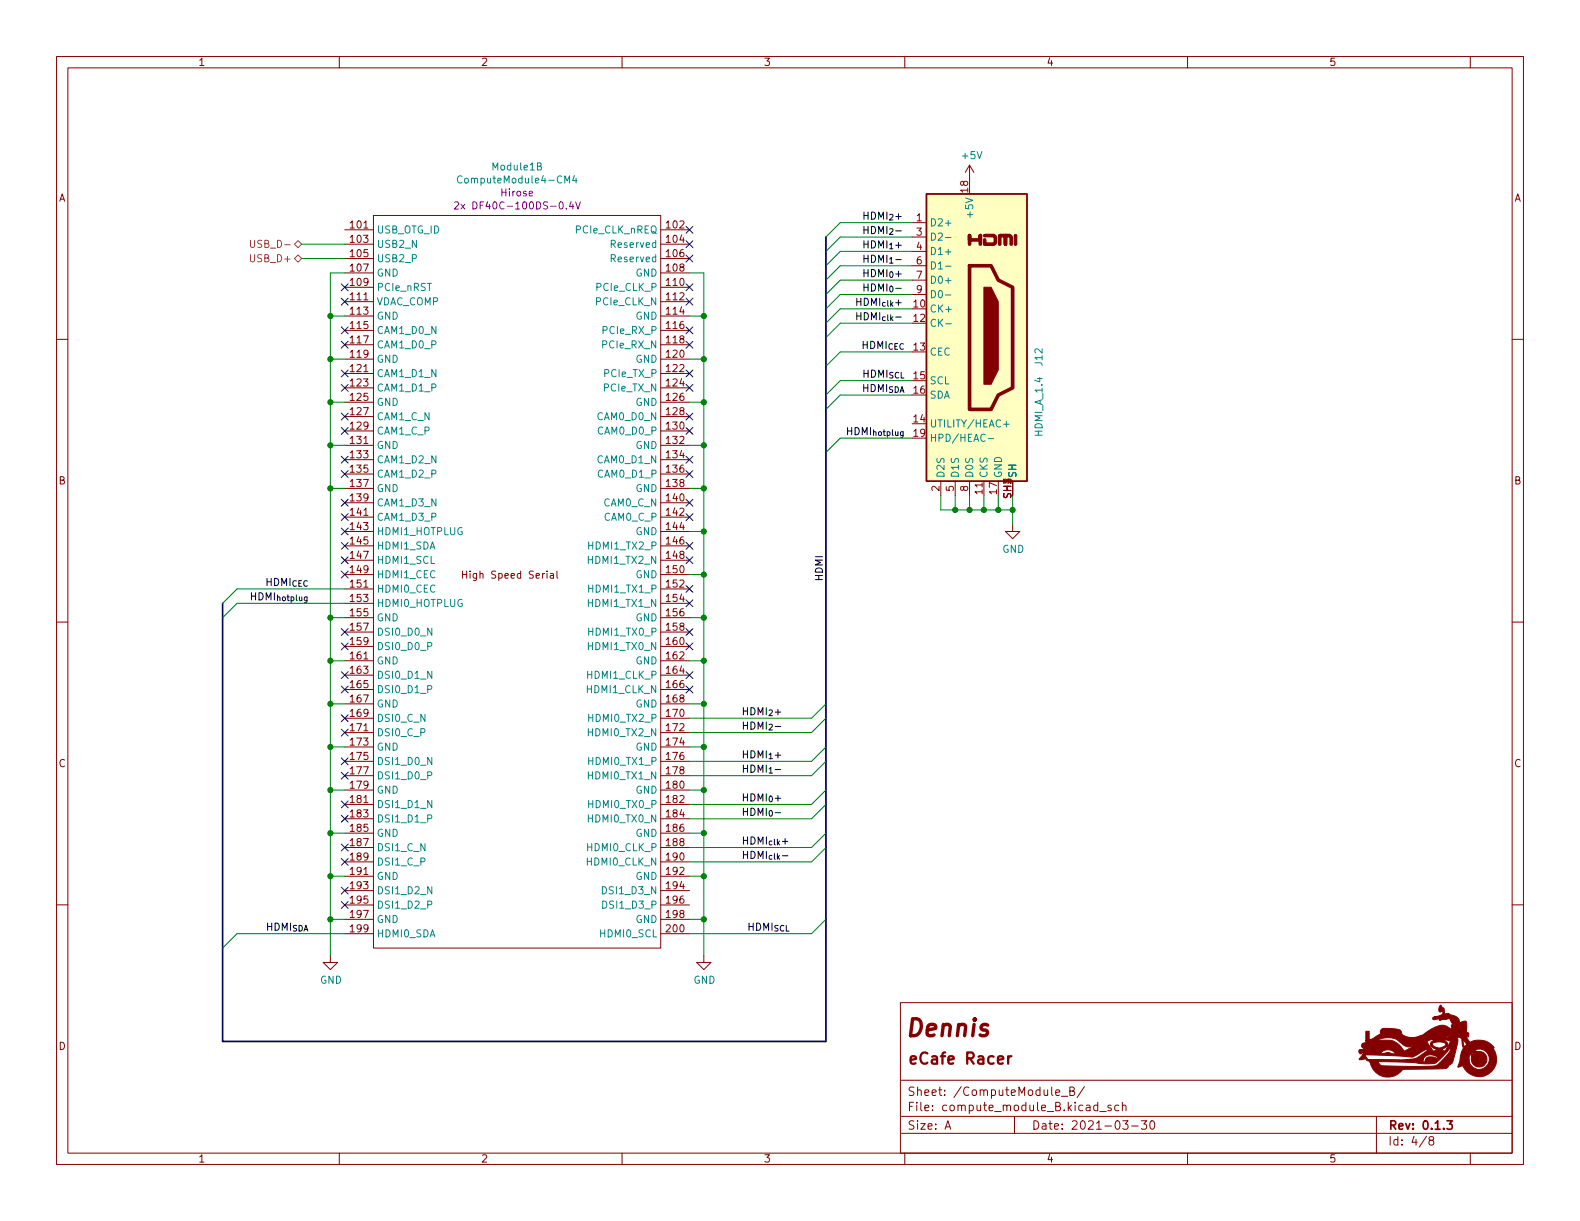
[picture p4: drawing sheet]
<svg xmlns="http://www.w3.org/2000/svg" width="279mm" height="216mm" viewBox="0 0 279 216" stroke-linecap="round" stroke-linejoin="round" font-family="sans-serif">
<g fill="none" stroke="#840000" stroke-width=".18">
<path d="M10 10h259.4v195.9h-259.4zM12 12h255.4v191.9h-255.4zM60 10v2M110 10v2M160 10v2M210 10v2M260 10v2M66 38.1h50.8v129.5h-50.8zM161.3 39.4h2.5M171.4 29.2l-.7 1.3M171.4 29.2v2.6M171.4 29.2l.8 1.3"/>
<path d="M10 60h2M61 40.6h5M61 43.2h5M61 45.7h5M61 48.3h5M61 50.8h5M61 53.3h5M61 55.9h5M61 58.4h5M116.8 40.6h5.1M116.8 43.2h5.1M116.8 45.7h5.1"/>
<path d="M116.8 48.3h5.1M116.8 50.8h5.1M116.8 53.3h5.1M116.8 55.9h5.1M116.8 58.4h5.1M161.3 41.9h2.5M161.3 44.5h2.5M161.3 47h2.5M161.3 49.5h2.5M161.3 52.1h2.5M267.4 60h2M61 61h5"/>
<path d="M61 63.5h5M61 66h5M61 68.6h5M61 71.1h5M61 73.7h5M61 76.2h5M61 78.7h5M116.8 61h5.1M116.8 63.5h5.1M116.8 66h5.1M116.8 68.6h5.1M116.8 71.1h5.1"/>
<path d="M116.8 73.7h5.1M116.8 76.2h5.1M116.8 78.7h5.1M61 81.3h5M61 83.8h5M61 86.4h5M61 88.9h5M61 91.4h5M61 94h5M61 96.5h5M61 99.1h5M116.8 81.3h5.1"/>
<path d="M116.8 83.8h5.1M116.8 86.4h5.1M116.8 88.9h5.1M116.8 91.4h5.1M116.8 94h5.1M116.8 96.5h5.1M116.8 99.1h5.1M166.4 85.1v2.5M168.9 85.1v2.5M171.4 85.1v2.5M174 85.1v2.5M179.1 92.7v1.3h1.2l-1.2 1.3-1.3-1.3h1.3"/>
<path d="M10 110h2M61 101.6h5M61 104.1h5M61 106.7h5M61 109.2h5M61 111.8h5M61 114.3h5M61 116.8h5M61 119.4h5M81.8 101v1.2M81.8 101.6h.7M97.3 101.5h.5l.1 .7"/>
<path d="M97.9 101.7l-.4 .1-.2 .1 .2 .3h.4M98.5 101v1.1l.2 .1M116.8 101.6h5.1M116.8 104.1h5.1M116.8 106.7h5.1M116.8 109.2h5.1M116.8 111.8h5.1M116.8 114.3h5.1M116.8 116.8h5.1M116.8 119.4h5.1M267.4 110h2M61 121.9h5"/>
<path d="M61 124.5h5M61 127h5M61 129.5h5M61 132.1h5M61 134.6h5M61 137.2h5M61 139.7h5M116.8 121.9h5.1M116.8 124.5h5.1M116.8 127h5.1M116.8 129.5h5.1M116.8 132.1h5.1"/>
<path d="M116.8 134.6h5.1M116.8 137.2h5.1M116.8 139.7h5.1M10 160h2M61 142.2h5M61 144.8h5M61 147.3h5M61 149.9h5M61 152.4h5M61 154.9h5M61 157.5h5M116.8 142.2h5.1"/>
<path d="M116.8 144.8h5.1M116.8 147.3h5.1M116.8 149.9h5.1M116.8 152.4h5.1M116.8 154.9h5.1M116.8 157.5h5.1M267.4 160h2M58.4 168.9v1.3h1.3l-1.3 1.3-1.3-1.3h1.3M61 160h5M61 162.6h5M61 165.1h5M116.8 160h5.1"/>
<path d="M116.8 162.6h5.1M116.8 165.1h5.1M124.5 168.9v1.3h1.2l-1.2 1.3-1.3-1.3h1.3M159.2 177.3h108.2v26.6h-108.2zM159.4 197.4h108M159.4 191h108M167.1 199.7l.5-1.5 .5 1.5M167.3 199.2h.7M179.4 197.4v3M186.7 193.2l.7-.1-.1-.3-.4-.1-.2 .2 .1 .7h.5M187.7 193.9h1.1M189.2 192.9h.5l.2-.1 .1-.3-.2-.2-.6-.1v1.5h.6l.2-.3a.39 .39 0 0 0-.3-.5"/>
<path d="M191.8 192.1l-1.3 2M194.1 195.5l-.4-.1-.3 .3v.4l.1 .2h.6M194.1 194.9v1.5M194.5 196.6h1.1M196.5 195.5l-.4-.1-.2 .2 .1 .2 .5 .2v.3h-.6M197.8 195.5l-.4-.1-.3 .3v.4l.2 .2h.5M198.5 195.6l.2-.2 .3 .1 .1 .9M198.5 194.9v1.5M198.5 198.2h1l-.5 .5 .4 .2v.6l-.2 .2h-.4l-.3-.2M200.1 199.1h1.2M201.8 198.2h1l-.5 .5 .4 .2v.6l-.2 .2h-.5l-.2-.2M203.5 198.2h.2a.81 .81 0 0 1 .6 .6 .81 .81 0 0 1-.3 .8l-.2 .1a.81 .81 0 0 1-.6-.6 .81 .81 0 0 1 .3-.9z"/>
<path d="M243.4 197.4v6.5M60 203.9v2M110 203.9v2M159.4 200.4h108M160 203.9v2M210 203.9v2M252.3 200.9l-1.3 1.9M253 201.6l-.3-.3 .1-.2 .2-.1h.4l.1 .3v.2l-.7 .2-.1 .2v.3l.3 .3 .4-.1 .1-.2v-.4l-.2-.2M260 203.9v2"/>
</g>
<path d="M255.9 198.2h.9l-.5 .5 .4 .2v.6l-.2 .2h-.4l-.2-.2" fill="none" stroke="#840000" stroke-width=".3"/>
<path d="M178.3 186.8v1.3M178.9 186.8l-.4 .1-.2 .2" fill="none" stroke="#840000" stroke-width=".4"/>
<g fill="#840000" stroke="#840000" stroke-width=".18">
<path d="M241.5 182.4h.6v1.4h.3l1.7-1 .1-.1-.1-.5 .3-.3h2.3a.91 .91 0 0 1 1.1 .7l.2 .3 .3 .2a6.3 6.3 0 0 0 3.5 .4h3.6a1.04 1.04 0 0 0 1.3-1.1 1.5 1.5 0 0 1-1.8 1l-5.1 .1 1.7-.5a7.2 7.2 0 0 1 3.7-1.7l1.5 .6v-.7h.3l-.3-.4-.2-.4h.7l.3 .4h.3v.1l.1-.1h-.4l-.3-.4h-.7l-.3-.3-1.5 .3-.2-.2-1 .1-.2-.3 .3-.2h3.4l.7 .8 .1-.1-.8-.7h-3.4l3.2-.1-2.9 .1a1.34 1.34 0 0 0 1.3-.7l-.2-.3-.4 .2a.8 .8 0 0 1 .2-1.3l.4 .5a.52 .52 0 0 1 .2 .7l.1 .4 .6-.1 .6 .3a1.42 1.42 0 0 1 1.4 1.4l.6-.3h.6l.1 .8-.1 1 .4 .2v.4v.3l-.5-.1 .7 1.1a3.4 3.4 0 0 1 4.3 1l-.2 .1a3.1 3.1 0 0 1-1 4.6 3.1 3.1 0 0 1-4.4-1.6l-.8 .3 .4-1.4h1.6a1.79 1.79 0 0 0 2 1.8 1.79 1.79 0 0 0 1.5-2.2 1.79 1.79 0 0 0-2.3-1.3v.2l.3 .1a1.4 1.4 0 0 1 1.7 1.2 1.4 1.4 0 0 1-1.3 1.6 1.4 1.4 0 0 1-1.5-1.4h1.2l.1 .1 .2-.1-.2-.2-.1 .2h-1.2v-.7l-.2-.1-.2 .8h-1.6l.2-1.2h1.8l.2 .3 .1-.1-.2-.3-1.9 .1a1.05 1.05 0 0 0 .2-1.3l-.1-.8h.2l.3 1.1 .4-.4-.7-.9v.2h-.2a.58 .58 0 0 0-.8-.5 2.31 2.31 0 0 1-.1 1.8l-.8 2.6-.5 .4a1.19 1.19 0 0 1-1.5 .7l-6.7 .1a3.2 3.2 0 0 1-3.4 1.3 3.2 3.2 0 0 1-2.5-2.7h1.5l.4 .6 .4 .2h8.1a2.05 2.05 0 0 0 2.2-.8 5 5 0 0 0 1.7-2.2l-.1-.2-1.5 1.7a2.36 2.36 0 0 1-2.6 1.1h-.9a55.4 55.4 0 0 0-7.7-.4h-1.5l-.5-.2-.2-.3-.8 .2-.4-.1 .7-.8h.4l.5 .8 9.8 .1v.4l.3-.1a.99 .99 0 0 1 1.4-.8l.9 .3a1.52 1.52 0 0 0-2.6 .2h-2.9h.1a4.8 4.8 0 0 0 3.6-1.7l-.2-.2-.2 .1-1 .6a3 3 0 0 1-3 .6l-7.1-.3 .1-.2h2.9l1.4-.2 .9 .2h.5a1.67 1.67 0 0 0-2.8 0h-2.9v-.2l-.6 .2-.2-.4 .1-.3 .8-.2-.4-.4v-.4l.2-.1 1.1-.2-.6-.1v-.2l3.5-.1a3.2 3.2 0 0 1 3.3 2l1.6-.9h-.4a2.1 2.1 0 0 1-2.1-.8h4.9l1.2 1.7 .6-.3h.8l.6 .3 1-1.8-.9-.2-.1 .2a.58 .58 0 0 1 .4 .9 1.81 1.81 0 0 1-2.9-.1v-.4h.3a1.38 1.38 0 0 0 2.4 .2 1.66 1.66 0 0 0-2-.4l-.7 .2 .1-.2 .4-.3v-.1l-.2-.1-1 .4h-4.9l-.2-.2a3.3 3.3 0 0 0-3.6 0h-2.1z"/>
<path d="M174 50.8h1.3l1.2 2.5v12.1l-1.2 2.5h-1.3z"/>
</g>
<path d="M81.7 31.2a.6 .6 0 0 0-.9 .4 .6 .6 0 0 0 .6 .8l.3-.2M95 29.4l.6-.1 .1-.1-.1-.3-.6-.1v1.3h.5l.2-.2 .1-.3-.3-.2M99.9 32.4v-1.3l.4 .9 .4-.9v1.3M101.6 31l-.3 .9h.8M101.9 31.5v.9M167.2 42h1M167.2 47.1h1M167.2 52.2h1M167.3 57.2h.9M174.8 77.6h.9M177.5 75h.9M178 74.5v1" fill="none" stroke="#008484" stroke-width=".18"/>
<path d="M80.4 35.8l.5-.1 .2 .4-.8 .9h.8M81.5 36.1l.7 .9M82.2 36.1l-.7 .9M101 35.6l-.3 .9h.8M101.3 36.1v.9M101.8 35.7l.4 1.3 .4-1.3" fill="none" stroke="#840084" stroke-width=".18"/>
<path d="M163.8 34.3h17.8v50.8h-17.8z" fill="#ffffc2" stroke="#ffffc2" stroke-width=".18"/>
<path d="M163.8 34.3h17.8v50.8h-17.8z" fill="none" stroke="#840000" stroke-width=".25"/>
<path d="M171.4 43.2v-1.5v.7h2v-.7v1.5M171.4 47h3.9l1.2 2.5 2.6 1.3v17.8l-2.6 1.3-1.2 2.5h-3.9zM174.1 41.7h1.7l.2 .2v1l-.2 .3h-1.7v-.8M176.8 43.2v-1.5h1v1.5v-1.5h.8l.2 .2v1.3M179.6 41.7v1.5" fill="none" stroke="#840000" stroke-width=".63"/>
<path d="M44.3 42.5v1l.2 .3 .4-.1 .1-.2v-1M52.1 45.7l.6-.6 .6 .6-.6 .7zM52.1 43.2l.6-.7 .6 .7-.6 .6z" fill="none" stroke="#848400" stroke-width=".18"/>
<path d="M159.7 76.3v.9l-.2 .1h-.2M159.7 76.4l-.3-.1-.2 .2 .1 .5h.4M54.3 105.5v.9l-.2 .2-.2-.1M54.3 105.6l-.3-.1-.2 .2 .1 .5h.4" fill="none" stroke="#000" stroke-width=".18"/>
<path d="M146 41.9v142.3h-106.6v-77.5" fill="none" stroke="#000084" stroke-width=".3"/>
<g fill="none" stroke="#008400" stroke-width=".18">
<path d="M161.3 39.4h-12.7l-2.6 2.5M53.3 43.2h7.7M53.3 45.7h7.7M58.4 55.9h2.6M61 48.3h-2.6v120.6M121.9 48.3h2.6v120.6M121.9 55.9h2.6M161.3 47h-12.7l-2.6 2.5M161.3 44.5h-12.7l-2.6 2.5M161.3 52.1h-12.7l-2.6 2.5M161.3 41.9h-12.7l-2.6 2.6M161.3 49.5h-12.7l-2.6 2.6"/>
<path d="M161.3 57.2h-12.7l-2.6 2.5M161.3 54.6h-12.7l-2.6 2.6M58.4 78.7h2.6M58.4 71.1h2.6M58.4 63.5h2.6M121.9 78.7h2.6M121.9 71.1h2.6M121.9 63.5h2.6M161.3 67.3h-12.7l-2.6 2.6M161.3 62.2h-12.7l-2.6 2.6M161.3 69.9h-12.7l-2.6 2.5M161.3 77.5h-12.7l-2.6 2.5"/>
<path d="M58.4 86.4h2.6M121.9 86.4h2.6M121.9 94h2.6M166.4 87.6v2.6h12.7M168.9 87.6v2.6M171.4 87.6v2.6M174 87.6v2.6M176.5 87.6v2.6M179.1 87.6v5.1M58.4 116.8h2.6M58.4 109.2h2.6M61 106.7h-19.1l-2.5 2.5"/>
<path d="M61 104.1h-19.1l-2.5 2.6M121.9 116.8h2.6M121.9 101.6h2.6M121.9 109.2h2.6M58.4 132.1h2.6M58.4 139.7h2.6M58.4 124.5h2.6M121.9 132.1h2.6M121.9 139.7h2.6M121.9 124.5h2.6M146 124.5l-2.5 2.5h-21.6M146 134.6l-2.5 2.6h-21.6"/>
<path d="M146 132.1l-2.5 2.5h-21.6M146 139.7l-2.5 2.5h-21.6M146 127l-2.5 2.5h-21.6M58.4 147.3h2.6M58.4 154.9h2.6M121.9 147.3h2.6M121.9 154.9h2.6M146 147.3l-2.5 2.6h-21.6M146 142.2l-2.5 2.6h-21.6M146 149.9l-2.5 2.5h-21.6M58.4 162.6h2.6M61 165.1h-19.1l-2.5 2.5"/>
<path d="M121.9 162.6h2.6M146 162.6l-2.5 2.5h-21.6"/>
</g>
<g fill="none" stroke="#000084" stroke-width=".18">
<path d="M60.4 57.8l1.2 1.2M60.4 52.7l1.2 1.2M60.4 50.2l1.2 1.2M61.6 57.8l-1.2 1.2M61.6 52.7l-1.2 1.2M61.6 50.2l-1.2 1.2M121.3 57.8l1.2 1.2M121.3 42.6l1.2 1.2M121.3 45.1l1.2 1.2M121.3 40l1.2 1.2M121.3 52.7l1.2 1.2M121.3 50.2l1.2 1.2"/>
<path d="M122.5 57.8l-1.2 1.2M122.5 42.6l-1.2 1.2M122.5 45.1l-1.2 1.2M122.5 40l-1.2 1.2M122.5 52.7l-1.2 1.2M122.5 50.2l-1.2 1.2M60.4 60.4l1.2 1.2M60.4 73.1l1.2 1.2M60.4 75.6l1.2 1.2M60.4 68l1.2 1.2M60.4 65.4l1.2 1.2M61.6 60.4l-1.2 1.2"/>
<path d="M61.6 73.1l-1.2 1.2M61.6 75.6l-1.2 1.2M61.6 68l-1.2 1.2M61.6 65.4l-1.2 1.2M121.3 75.6l1.2 1.2M121.3 73.1l1.2 1.2M121.3 68l1.2 1.2M121.3 65.4l1.2 1.2M121.3 60.4l1.2 1.2M122.5 75.6l-1.2 1.2M122.5 73.1l-1.2 1.2M122.5 68l-1.2 1.2"/>
<path d="M122.5 65.4l-1.2 1.2M122.5 60.4l-1.2 1.2M60.4 90.8l1.2 1.2M60.4 93.4l1.2 1.2M60.4 98.5l1.2 1.2M60.4 83.2l1.2 1.2M60.4 80.7l1.2 1.2M60.4 88.3l1.2 1.2M60.4 95.9l1.2 1.2M61.6 90.8l-1.2 1.2M61.6 93.4l-1.2 1.2M61.6 98.5l-1.2 1.2"/>
<path d="M61.6 83.2l-1.2 1.2M61.6 80.7l-1.2 1.2M61.6 88.3l-1.2 1.2M61.6 95.9l-1.2 1.2M121.3 98.5l1.2 1.2M121.3 95.9l1.2 1.2M121.3 80.7l1.2 1.2M121.3 83.2l1.2 1.2M121.3 90.8l1.2 1.2M121.3 88.3l1.2 1.2M122.5 95.9l-1.2 1.2M122.5 80.7l-1.2 1.2"/>
<path d="M122.5 98.5l-1.2 1.2M122.5 83.2l-1.2 1.2M122.5 90.8l-1.2 1.2M122.5 88.3l-1.2 1.2M60.4 101l1.2 1.2M60.4 113.7l1.2 1.2M60.4 118.8l1.2 1.2M60.4 111.2l1.2 1.2M61.6 101l-1.2 1.2M61.6 113.7l-1.2 1.2M61.6 118.8l-1.2 1.2M61.6 111.2l-1.2 1.2"/>
<path d="M121.3 118.8l1.2 1.2M121.3 106.1l1.2 1.2M121.3 111.2l1.2 1.2M121.3 113.7l1.2 1.2M121.3 103.5l1.2 1.2M122.5 118.8l-1.2 1.2M122.5 106.1l-1.2 1.2M122.5 111.2l-1.2 1.2M122.5 113.7l-1.2 1.2M122.5 103.5l-1.2 1.2M60.4 136.6l1.2 1.2M60.4 134l1.2 1.2"/>
<path d="M60.4 128.9l1.2 1.2M60.4 126.4l1.2 1.2M60.4 121.3l1.2 1.2M61.6 136.6l-1.2 1.2M61.6 134l-1.2 1.2M61.6 128.9l-1.2 1.2M61.6 121.3l-1.2 1.2M61.6 126.4l-1.2 1.2M121.3 121.3l1.2 1.2M122.5 121.3l-1.2 1.2M60.4 159.4l1.2 1.2M60.4 144.2l1.2 1.2"/>
<path d="M60.4 156.9l1.2 1.2M60.4 141.6l1.2 1.2M60.4 151.8l1.2 1.2M60.4 149.3l1.2 1.2M61.6 159.4l-1.2 1.2M61.6 144.2l-1.2 1.2M61.6 156.9l-1.2 1.2M61.6 141.6l-1.2 1.2M61.6 151.8l-1.2 1.2M61.6 149.3l-1.2 1.2"/>
</g>
<g fill="#008400" stroke="#008400" stroke-width=".18">
<circle cx="58.4" cy="124.5" r=".46"/>
<circle cx="58.4" cy="132.1" r=".46"/>
<circle cx="58.4" cy="147.3" r=".46"/>
<circle cx="58.4" cy="139.7" r=".46"/>
<circle cx="58.4" cy="162.6" r=".46"/>
<circle cx="58.4" cy="154.9" r=".46"/>
<circle cx="58.4" cy="63.5" r=".46"/>
<circle cx="58.4" cy="55.9" r=".46"/>
<circle cx="124.5" cy="132.1" r=".46"/>
<circle cx="124.5" cy="124.5" r=".46"/>
<circle cx="124.5" cy="139.7" r=".46"/>
<circle cx="58.4" cy="71.1" r=".46"/>
<circle cx="58.4" cy="109.2" r=".46"/>
<circle cx="58.4" cy="116.8" r=".46"/>
<circle cx="58.4" cy="78.7" r=".46"/>
<circle cx="58.4" cy="86.4" r=".46"/>
<circle cx="124.5" cy="147.3" r=".46"/>
<circle cx="124.5" cy="162.6" r=".46"/>
<circle cx="124.5" cy="154.9" r=".46"/>
<circle cx="174" cy="90.2" r=".46"/>
<circle cx="171.4" cy="90.2" r=".46"/>
<circle cx="168.9" cy="90.2" r=".46"/>
<circle cx="176.5" cy="90.2" r=".46"/>
<circle cx="179.1" cy="90.2" r=".46"/>
<circle cx="124.5" cy="94" r=".46"/>
<circle cx="124.5" cy="101.6" r=".46"/>
<circle cx="124.5" cy="78.7" r=".46"/>
<circle cx="124.5" cy="86.4" r=".46"/>
<circle cx="124.5" cy="116.8" r=".46"/>
<circle cx="124.5" cy="109.2" r=".46"/>
<circle cx="124.5" cy="71.1" r=".46"/>
<circle cx="124.5" cy="63.5" r=".46"/>
<circle cx="124.5" cy="55.9" r=".46"/>
</g>
<text font-size="4.2" fill="#840000" x="159.9" y="183.3">Dennis</text>
<text font-size="2.8" fill="#840000" x="160.4" y="188.2">eCafe Racer</text>
<g font-size="2.1" fill="#840000">
<text x="160.4" y="196.5">File: compute_module_B.kicad_sch</text>
<text x="160.4" y="193.8">Sheet: /ComputeModule_B/</text>
<text x="160.4" y="199.7">Size: A</text>
<text x="182.4" y="199.7">Date: 2021-03-30</text>
<text x="245.4" y="199.7">Rev: 0.1.3</text>
<text x="245.4" y="202.5">Id: 4/8</text>
</g>
<g font-size="1.8" fill="#840000">
<text x="35" y="11.6">1</text>
<text x="85" y="11.6">2</text>
<text x="135" y="11.6">3</text>
<text x="185" y="11.6">4</text>
<text x="235" y="11.6">5</text>
<text x="10.3" y="35.6">A</text>
<text x="171.2" y="34" transform="rotate(-90 171.2 34)">18</text>
<text x="267.7" y="35.6">A</text>
<text x="62" y="40.4">101</text>
<text x="117.9" y="40.4">102</text>
<text x="162.1" y="41.7">3</text>
<text x="62" y="42.9">103</text>
<text x="62" y="45.5">105</text>
<text x="117.9" y="42.9">104</text>
<text x="117.9" y="45.5">106</text>
<text x="162.1" y="46.7">6</text>
<text x="62" y="48">107</text>
<text x="62" y="50.5">109</text>
<text x="62" y="53.1">111</text>
<text x="117.9" y="48">108</text>
<text x="117.9" y="50.5">110</text>
<text x="117.9" y="53.1">112</text>
<text x="162.1" y="51.8">9</text>
<text x="62" y="55.6">113</text>
<text x="62" y="58.2">115</text>
<text x="117.9" y="55.6">114</text>
<text x="117.9" y="58.2">116</text>
<text x="62" y="60.7">117</text>
<text x="62" y="63.2">119</text>
<text x="62" y="65.8">121</text>
<text x="117.9" y="60.7">118</text>
<text x="117.9" y="63.2">120</text>
<text x="117.9" y="65.8">122</text>
<text x="161.6" y="62">13</text>
<text x="62" y="68.3">123</text>
<text x="62" y="70.9">125</text>
<text x="117.9" y="68.3">124</text>
<text x="117.9" y="70.9">126</text>
<text x="161.6" y="67.1">15</text>
<text x="161.6" y="69.6">16</text>
<text x="62" y="73.4">127</text>
<text x="62" y="75.9">129</text>
<text x="117.9" y="73.4">128</text>
<text x="117.9" y="75.9">130</text>
<text x="161.6" y="74.7">14</text>
<text x="161.6" y="77.2">19</text>
<text x="62" y="78.5">131</text>
<text x="62" y="81">133</text>
<text x="62" y="83.6">135</text>
<text x="117.9" y="78.5">132</text>
<text x="117.9" y="81">134</text>
<text x="117.9" y="83.6">136</text>
<text x="10.3" y="85.7">B</text>
<text x="62" y="86.1">137</text>
<text x="62" y="88.6">139</text>
<text x="117.9" y="86.1">138</text>
<text x="117.9" y="88.6">140</text>
<text x="166.1" y="86.9" transform="rotate(-90 166.1 86.9)">2</text>
<text x="168.7" y="86.9" transform="rotate(-90 168.7 86.9)">5</text>
<text x="171.2" y="86.9" transform="rotate(-90 171.2 86.9)">8</text>
<text x="173.7" y="87.3" transform="rotate(-90 173.7 87.3)">11</text>
<text x="176.3" y="87.3" transform="rotate(-90 176.3 87.3)">17</text>
<text x="178.8" y="88.1" transform="rotate(-90 178.8 88.1)">SH1</text>
<text x="178.8" y="85.6" transform="rotate(-90 178.8 85.6)">4</text>
<text x="267.7" y="85.7">B</text>
<text x="62" y="91.2">141</text>
<text x="62" y="93.7">143</text>
<text x="117.9" y="91.2">142</text>
<text x="117.9" y="93.7">144</text>
<text x="62" y="96.3">145</text>
<text x="62" y="98.8">147</text>
<text x="62" y="101.3">149</text>
<text x="117.9" y="96.3">146</text>
<text x="117.9" y="98.8">148</text>
<text x="117.9" y="101.3">150</text>
<text x="62" y="103.9">151</text>
<text x="62" y="106.4">153</text>
<text x="82.7" y="102.3">High Speed Serial</text>
<text x="117.9" y="103.9">152</text>
<text x="117.9" y="106.4">154</text>
<text x="62" y="109">155</text>
<text x="62" y="111.5">157</text>
<text x="117.9" y="109">156</text>
<text x="117.9" y="111.5">158</text>
<text x="62" y="114">159</text>
<text x="62" y="116.6">161</text>
<text x="62" y="119.1">163</text>
<text x="117.9" y="114">160</text>
<text x="117.9" y="116.6">162</text>
<text x="117.9" y="119.1">164</text>
<text x="62" y="121.7">165</text>
<text x="62" y="124.2">167</text>
<text x="117.9" y="121.7">166</text>
<text x="117.9" y="124.2">168</text>
<text x="62" y="126.7">169</text>
<text x="62" y="129.3">171</text>
<text x="62" y="131.8">173</text>
<text x="117.9" y="126.7">170</text>
<text x="117.9" y="129.3">172</text>
<text x="117.9" y="131.8">174</text>
<text x="10.3" y="135.6">C</text>
<text x="62" y="134.4">175</text>
<text x="62" y="136.9">177</text>
<text x="117.9" y="134.4">176</text>
<text x="117.9" y="136.9">178</text>
<text x="267.7" y="135.6">C</text>
<text x="62" y="139.4">179</text>
<text x="62" y="142">181</text>
<text x="117.9" y="139.4">180</text>
<text x="117.9" y="142">182</text>
<text x="62" y="144.5">183</text>
<text x="62" y="147.1">185</text>
<text x="62" y="149.6">187</text>
<text x="117.9" y="144.5">184</text>
<text x="117.9" y="147.1">186</text>
<text x="117.9" y="149.6">188</text>
<text x="62" y="152.1">189</text>
<text x="62" y="154.7">191</text>
<text x="117.9" y="152.1">190</text>
<text x="117.9" y="154.7">192</text>
<text x="62" y="157.2">193</text>
<text x="62" y="159.8">195</text>
<text x="117.9" y="157.2">194</text>
<text x="117.9" y="159.8">196</text>
<text x="62" y="162.3">197</text>
<text x="62" y="164.8">199</text>
<text x="117.9" y="162.3">198</text>
<text x="117.9" y="164.8">200</text>
<text x="10.3" y="185.7">D</text>
<text x="267.7" y="185.7">D</text>
<text x="35" y="205.6">1</text>
<text x="85" y="205.6">2</text>
<text x="135" y="205.6">3</text>
<text x="185" y="205.6">4</text>
<text x="235" y="205.6">5</text>
</g>
<g font-size="1.8" fill="#008484">
<text x="170.2" y="28.1">+5V</text>
<text x="81.9" y="32.4">ComputeModule4-CM4</text>
<text x="87.2" y="30.1">Module1B</text>
<text x="66.5" y="41.3">USB_OTG_ID</text>
<text x="101.9" y="41.3">PCIe_CLK_nREQ</text>
<text x="164.3" y="40">D2+</text>
<text x="172.1" y="38" transform="rotate(-90 172.1 38)">+5V</text>
<text x="66.5" y="43.8">USB2_N</text>
<text x="66.5" y="46.4">USB2_P</text>
<text x="108.4" y="43.8">Reserved</text>
<text x="108.4" y="46.4">Reserved</text>
<text x="164.3" y="42.5">D2-</text>
<text x="164.3" y="45.1">D1+</text>
<text x="164.3" y="47.6">D1-</text>
<text x="66.5" y="48.9">GND</text>
<text x="66.5" y="51.4">PCIe_nRST</text>
<text x="66.5" y="54">VDAC_COMP</text>
<text x="105.5" y="54">PCIe_CLK_N</text>
<text x="105.6" y="51.4">PCIe_CLK_P</text>
<text x="112.4" y="48.9">GND</text>
<text x="164.3" y="50.2">D0+</text>
<text x="164.3" y="52.7">D0-</text>
<text x="66.5" y="56.5">GND</text>
<text x="66.5" y="59.1">CAM1_D0_N</text>
<text x="106.8" y="59.1">PCIe_RX_P</text>
<text x="112.4" y="56.5">GND</text>
<text x="164.3" y="55.2">CK+</text>
<text x="164.3" y="57.8">CK-</text>
<text x="66.5" y="61.6">CAM1_D0_P</text>
<text x="66.5" y="64.1">GND</text>
<text x="106.7" y="61.6">PCIe_RX_N</text>
<text x="112.4" y="64.1">GND</text>
<text x="164.3" y="62.9">CEC</text>
<text x="184.3" y="64.6" transform="rotate(-90 184.3 64.6)">J12</text>
<text x="66.5" y="66.7">CAM1_D1_N</text>
<text x="66.5" y="69.2">CAM1_D1_P</text>
<text x="66.5" y="71.8">GND</text>
<text x="106.9" y="69.2">PCIe_TX_N</text>
<text x="107" y="66.7">PCIe_TX_P</text>
<text x="112.4" y="71.8">GND</text>
<text x="164.3" y="67.9">SCL</text>
<text x="164.3" y="70.5">SDA</text>
<text x="66.5" y="74.3">CAM1_C_N</text>
<text x="66.5" y="76.8">CAM1_C_P</text>
<text x="105.8" y="74.3">CAM0_D0_N</text>
<text x="105.9" y="76.8">CAM0_D0_P</text>
<text x="164.3" y="75.6">UTILITY/HEAC+</text>
<text x="184.3" y="77" transform="rotate(-90 184.3 77)">HDMI_A_1.4</text>
<text x="66.5" y="79.4">GND</text>
<text x="66.5" y="81.9">CAM1_D2_N</text>
<text x="105.8" y="81.9">CAM0_D1_N</text>
<text x="112.4" y="79.4">GND</text>
<text x="164.3" y="78.1">HPD/HEAC-</text>
<text x="66.5" y="84.5">CAM1_D2_P</text>
<text x="66.5" y="87">GND</text>
<text x="66.5" y="89.5">CAM1_D3_N</text>
<text x="105.9" y="84.5">CAM0_D1_P</text>
<text x="106.8" y="89.5">CAM0_C_N</text>
<text x="112.4" y="87">GND</text>
<text x="167" y="84.6" transform="rotate(-90 167 84.6)">D2S</text>
<text x="169.5" y="84.6" transform="rotate(-90 169.5 84.6)">D1S</text>
<text x="172.1" y="84.6" transform="rotate(-90 172.1 84.6)">D0S</text>
<text x="174.6" y="84.6" transform="rotate(-90 174.6 84.6)">CKS</text>
<text x="177.2" y="84.6" transform="rotate(-90 177.2 84.6)">GND</text>
<text x="179.7" y="84.6" transform="rotate(-90 179.7 84.6)">SH</text>
<text x="66.5" y="92.1">CAM1_D3_P</text>
<text x="66.5" y="94.6">HDMI1_HOTPLUG</text>
<text x="106.9" y="92.1">CAM0_C_P</text>
<text x="112.4" y="94.6">GND</text>
<text x="66.5" y="97.2">HDMI1_SDA</text>
<text x="66.5" y="99.7">HDMI1_SCL</text>
<text x="104.3" y="99.7">HDMI1_TX2_N</text>
<text x="104.4" y="97.2">HDMI1_TX2_P</text>
<text x="177.2" y="97.7">GND</text>
<text x="66.5" y="102.2">HDMI1_CEC</text>
<text x="66.5" y="104.8">HDMI0_CEC</text>
<text x="66.5" y="107.3">HDMI0_HOTPLUG</text>
<text x="104.3" y="107.3">HDMI1_TX1_N</text>
<text x="104.4" y="104.8">HDMI1_TX1_P</text>
<text x="112.4" y="102.2">GND</text>
<text x="66.5" y="109.9">GND</text>
<text x="66.5" y="112.4">DSI0_D0_N</text>
<text x="104.4" y="112.4">HDMI1_TX0_P</text>
<text x="112.4" y="109.9">GND</text>
<text x="66.5" y="114.9">DSI0_D0_P</text>
<text x="66.5" y="117.5">GND</text>
<text x="104.3" y="114.9">HDMI1_TX0_N</text>
<text x="112.4" y="117.5">GND</text>
<text x="66.5" y="120">DSI0_D1_N</text>
<text x="66.5" y="122.6">DSI0_D1_P</text>
<text x="66.5" y="125.1">GND</text>
<text x="104" y="122.6">HDMI1_CLK_N</text>
<text x="104" y="120">HDMI1_CLK_P</text>
<text x="112.4" y="125.1">GND</text>
<text x="66.5" y="127.6">DSI0_C_N</text>
<text x="66.5" y="130.2">DSI0_C_P</text>
<text x="104.3" y="130.2">HDMI0_TX2_N</text>
<text x="104.4" y="127.6">HDMI0_TX2_P</text>
<text x="66.5" y="132.7">GND</text>
<text x="66.5" y="135.3">DSI1_D0_N</text>
<text x="66.5" y="137.8">DSI1_D0_P</text>
<text x="104.3" y="137.8">HDMI0_TX1_N</text>
<text x="104.4" y="135.3">HDMI0_TX1_P</text>
<text x="112.4" y="132.7">GND</text>
<text x="66.5" y="140.3">GND</text>
<text x="66.5" y="142.9">DSI1_D1_N</text>
<text x="104.4" y="142.9">HDMI0_TX0_P</text>
<text x="112.4" y="140.3">GND</text>
<text x="66.5" y="145.4">DSI1_D1_P</text>
<text x="66.5" y="148">GND</text>
<text x="104.3" y="145.4">HDMI0_TX0_N</text>
<text x="112.4" y="148">GND</text>
<text x="66.5" y="150.5">DSI1_C_N</text>
<text x="66.5" y="153">DSI1_C_P</text>
<text x="66.5" y="155.6">GND</text>
<text x="104" y="153">HDMI0_CLK_N</text>
<text x="104" y="150.5">HDMI0_CLK_P</text>
<text x="112.4" y="155.6">GND</text>
<text x="66.5" y="158.1">DSI1_D2_N</text>
<text x="66.5" y="160.7">DSI1_D2_P</text>
<text x="106.9" y="158.1">DSI1_D3_N</text>
<text x="107" y="160.7">DSI1_D3_P</text>
<text x="66.5" y="163.2">GND</text>
<text x="66.5" y="165.7">HDMI0_SDA</text>
<text x="106.3" y="165.7">HDMI0_SCL</text>
<text x="112.4" y="163.2">GND</text>
<text x="56.6" y="173.9">GND</text>
<text x="122.6" y="173.9">GND</text>
</g>
<g font-size="1.8" fill="#840084">
<text x="88.7" y="34.7">Hirose</text>
<text x="82.3" y="37">2x DF40C-100DS-0.4V</text>
</g>
<g font-size="1.8">
<text x="152.4" y="41.4">HDMI_{2}-</text>
<text x="152.4" y="38.8">HDMI_{2}+ 1</text>
<text x="152.4" y="46.5">HDMI_{1}-</text>
<text x="152.4" y="43.9">HDMI_{1}+ 4</text>
<text x="152.4" y="51.5">HDMI_{0}-</text>
<text x="152.4" y="49">HDMI_{0}+ 7</text>
<text x="151.1" y="54.1">HDMI_{clk}+ 10</text>
<text x="151.1" y="56.6">HDMI_{clk}- 12</text>
<text x="149.4" y="61.7">HDMI_{CEC}</text>
<text x="149.4" y="69.3">HDMI_{SDA}</text>
<text x="149.6" y="66.8">HDMI_{SCL}</text>
<text x="146.7" y="76.9">HDMI_{hotplug}</text>
<text x="41.2" y="106.1">HDMI_{hotplug}</text>
<text x="44" y="103.6">HDMI_{CEC}</text>
<text x="145.5" y="102.9" transform="rotate(-90 145.5 102.9)">HDMI</text>
<text x="129.5" y="126.5">HDMI_{2}+</text>
<text x="130" y="129">HDMI_{2}-</text>
<text x="129.5" y="134.1">HDMI_{1}+</text>
<text x="130" y="136.6">HDMI_{1}-</text>
<text x="129.5" y="141.7">HDMI_{0}+</text>
<text x="129.3" y="149.3">HDMI_{clk}+</text>
<text x="130" y="144.2">HDMI_{0}-</text>
<text x="129.8" y="151.9">HDMI_{clk}-</text>
<text x="44" y="164.6">HDMI_{SDA}</text>
<text x="129.3" y="164.6">HDMI_{SCL}</text>
</g>
<g font-size="1.8" fill="#848400">
<text x="44.7" y="46.4">USB_D+</text>
<text x="45.1" y="43.8">USB_D-</text>
</g>
</svg>
